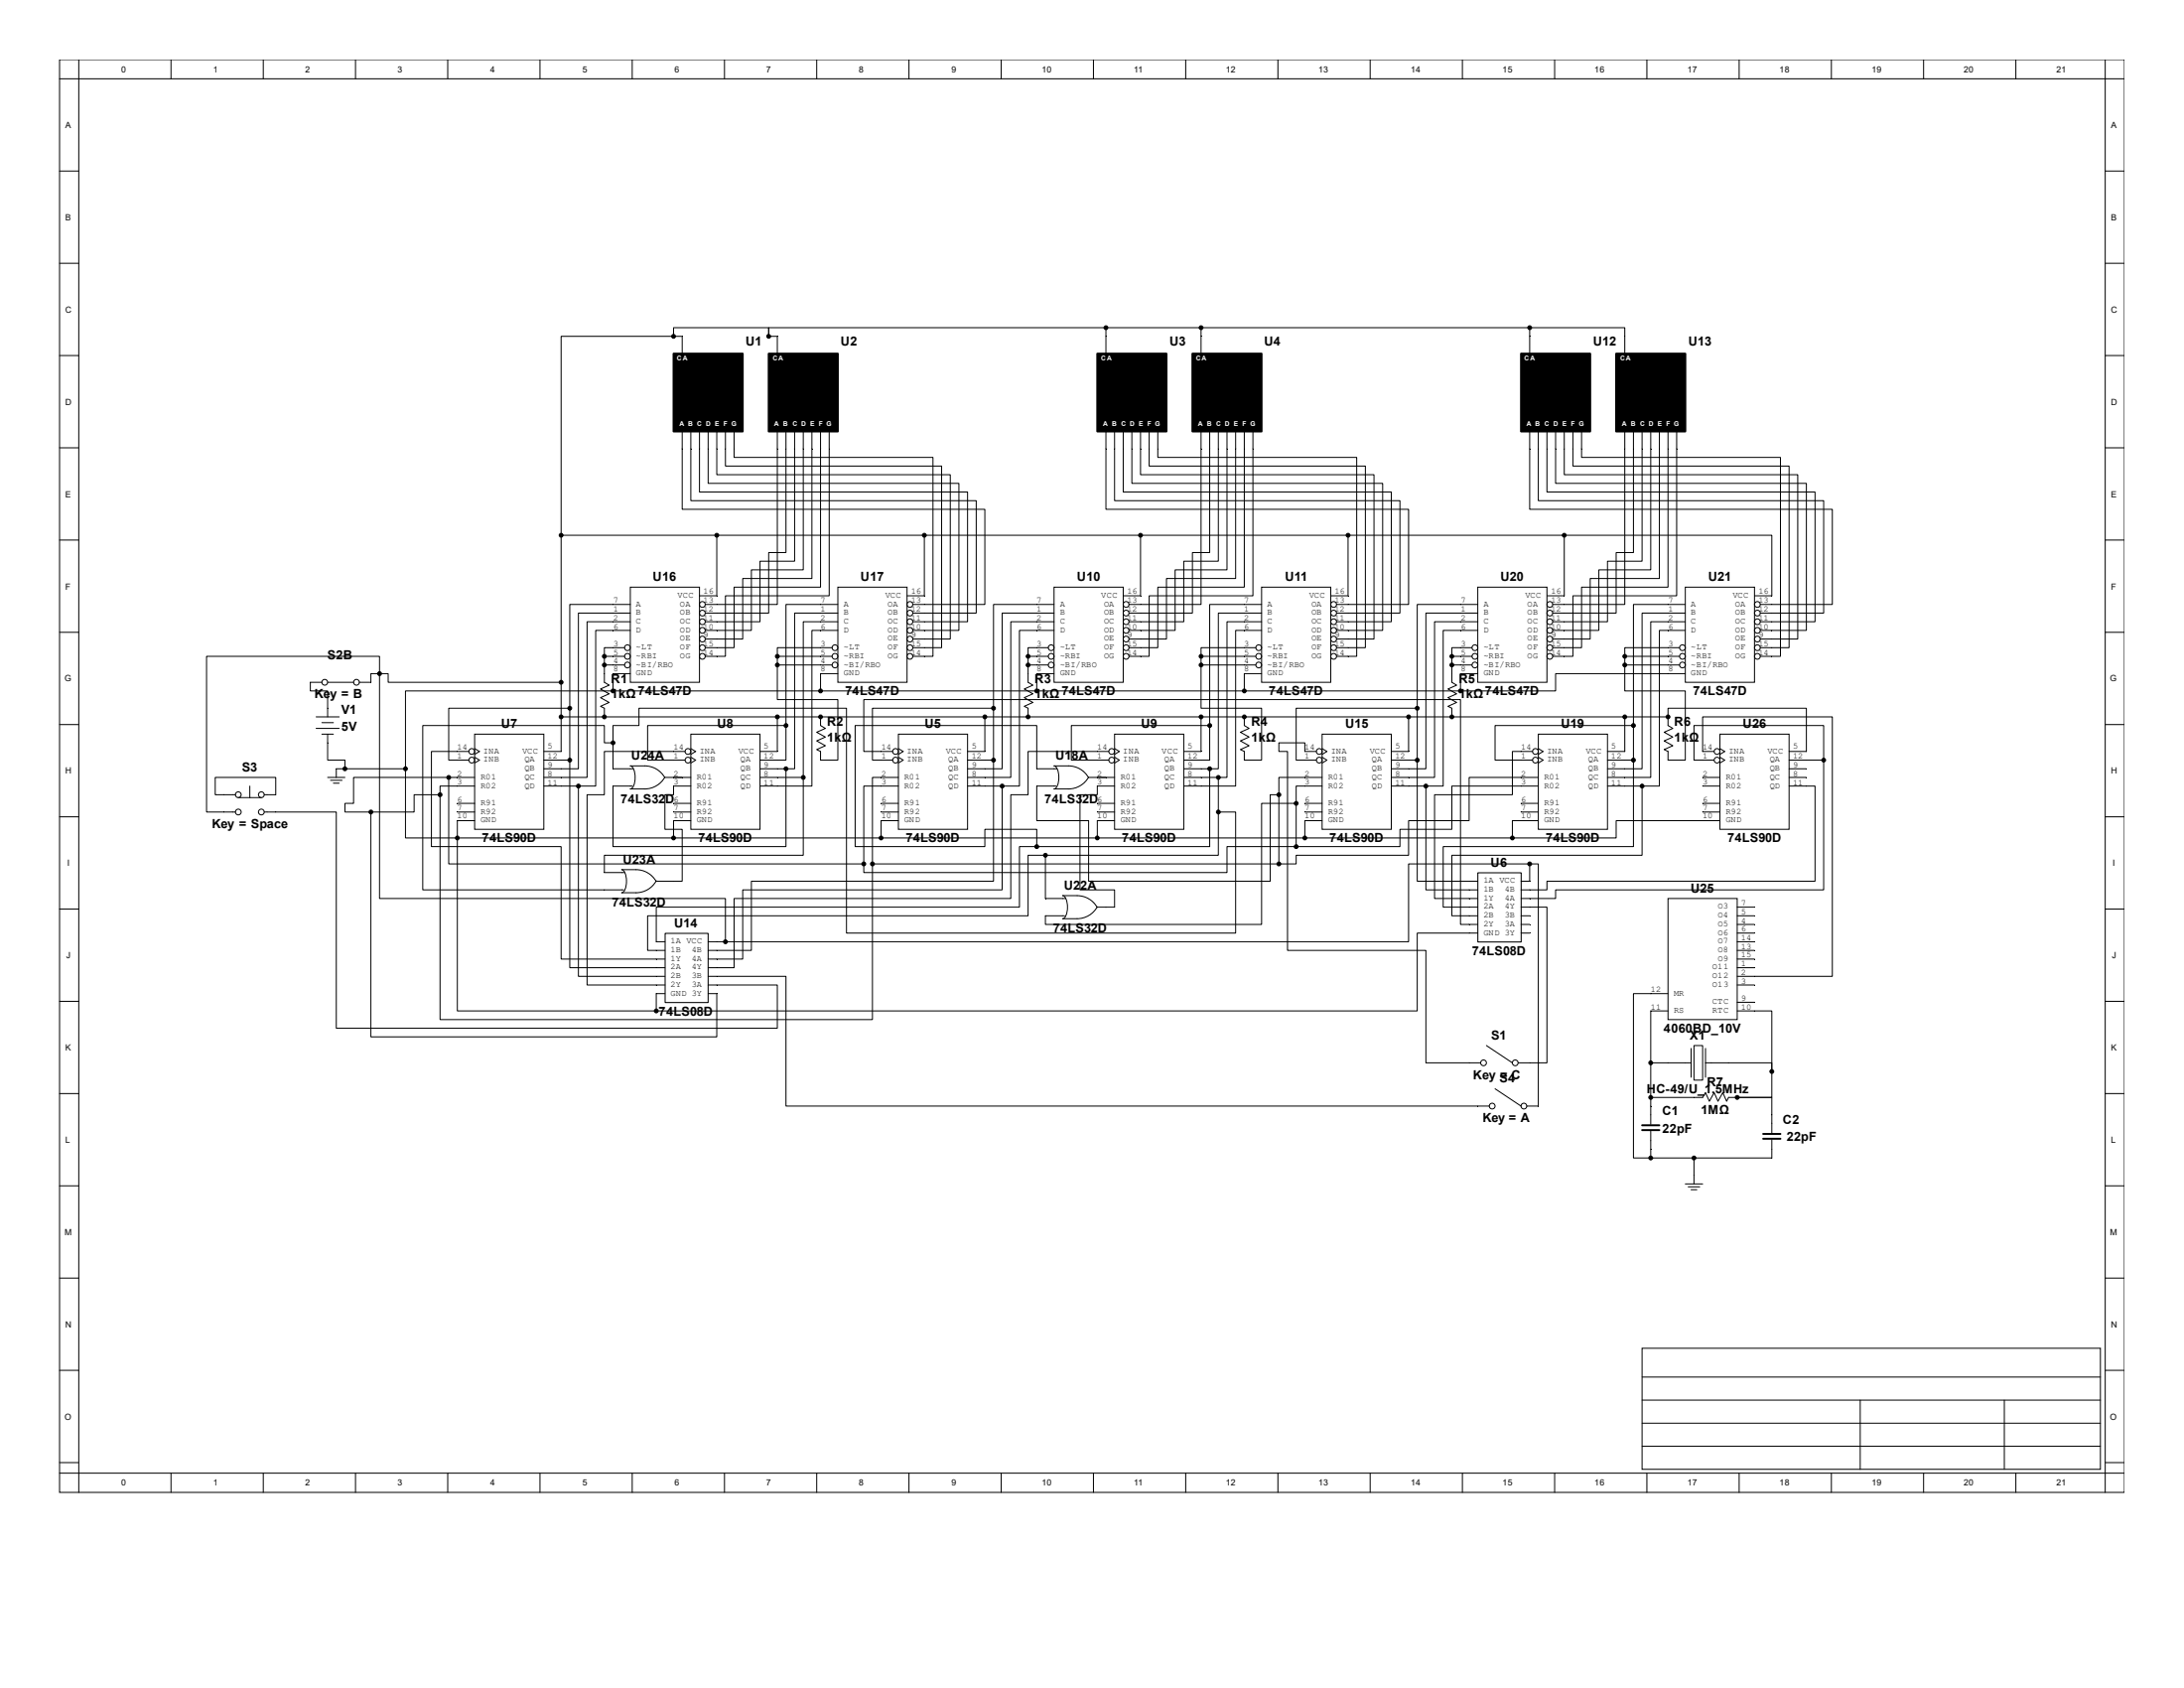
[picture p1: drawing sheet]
<svg xmlns="http://www.w3.org/2000/svg" width="279mm" height="216mm" viewBox="0 0 279 216" stroke-linecap="round" stroke-linejoin="round" font-family="sans-serif">
<g fill="none" stroke="#000" stroke-width=".13">
<path d="M7.6 7.6h264.2v183.3h-264.2zM7.6 10.1h264.2M10.1 7.6v183.3M21.9 7.6v2.5M33.7 7.6v2.5M45.5 7.6v2.5M57.3 7.6v2.5M69.1 7.6v2.5M80.9 7.6v2.5M92.7 7.6v2.5M104.5 7.6v2.5M116.3 7.6v2.5"/>
<path d="M128.1 7.6v2.5M139.9 7.6v2.5M151.7 7.6v2.5M163.5 7.6v2.5M175.3 7.6v2.5M187.1 7.6v2.5M198.9 7.6v2.5M210.7 7.6v2.5M222.5 7.6v2.5M234.3 7.6v2.5M246.1 7.6v2.5M257.9 7.6v2.5"/>
<path d="M269.3 7.6v183.3M7.6 21.9h2.5M7.6 33.7h2.5M269.3 21.9h2.5M269.3 33.7h2.5M7.6 45.5h2.5M7.6 57.3h2.5M86.2 43h-14.4v25.5M86.2 43v-1.1h12.1v1.1M86.2 43h1.1v2.2M87.3 55.2v9.9h38.7v12.2h-9.2M88.4 55.2v8.8h36.5v14.4h-8.1"/>
<path d="M89.5 55.2v7.7h34.3v16.6h-7M90.6 55.2v6.6h32.1v18.8h-5.9M91.7 55.2v5.5h29.9v21h-4.8M92.8 55.2v4.4h27.7v23.2h-3.7M93.9 55.2v3.3h25.5v25.4h-2.6M98.3 43h1.1v2.2M99.4 55.2v22.1h-9.2M100.5 55.2v15.5h-2.2v7.7h-8.1M101.7 55.2v16.6h-4.5v7.7h-7M102.8 55.2v17.7h-6.7v7.7h-5.9M103.9 55.2v18.8h-8.9v7.7h-4.8M105 55.2v19.9h-11.1v7.7h-3.7"/>
<path d="M106.1 55.2v21h-13.3v7.7h-2.6M141.5 55.2v9.9h38.7v12.2h-9.2M141.5 41.9h-43.2v1.1M141.5 41.9v3.3M141.5 41.9h54.2M142.6 55.2v8.8h36.5v14.4h-8.1M143.7 55.2v7.7h34.3v16.6h-7M144.8 55.2v6.6h32.1v18.8h-5.9M145.9 55.2v5.5h29.9v21h-4.8M147 55.2v4.4h27.7v23.2h-3.7M148.1 55.2v3.3h25.5v25.4h-2.6M153.7 55.2v22.1h-9.3"/>
<path d="M153.7 41.9v3.3M154.8 55.2v15.5h-2.3v7.7h-8.1M155.9 55.2v16.6h-4.5v7.7h-7M157 55.2v17.7h-6.7v7.7h-5.9M158.1 55.2v18.8h-8.9v7.7h-4.8M159.2 55.2v19.9h-11.1v7.7h-3.7M160.3 55.2v21h-13.3v7.7h-2.6M195.7 55.2v9.9h38.7v12.2h-9.2M195.7 41.9h12.2v3.3M195.7 41.9v3.3M196.8 55.2v8.8h36.5v14.4h-8.1M197.9 55.2v7.7h34.3v16.6h-7"/>
<path d="M199 55.2v6.6h32.1v18.8h-5.9M200.1 55.2v5.5h29.9v21h-4.8M201.2 55.2v4.4h27.7v23.2h-3.7M202.3 55.2v3.3h25.5v25.4h-2.6M207.9 55.2v22.1h-9.3M209 55.2v15.5h-2.2v7.7h-8.2M210.1 55.2v16.6h-4.5v7.7h-7M211.2 55.2v17.7h-6.7v7.7h-5.9M212.3 55.2v18.8h-8.9v7.7h-4.8M213.4 55.2v19.9h-11.1v7.7h-3.7M214.5 55.2v21h-13.3v7.7h-2.6M269.3 45.5h2.5"/>
<path d="M269.3 57.3h2.5M7.6 69.1h2.5M71.8 68.5v27.6h-2.2M71.8 68.5h128.3M80.6 75.1h8.9v12.2h-8.9zM80.6 77.3h-7.7v13.3M80.6 78.4h-6.6v19.9h-4.4M80.6 79.5h-5.5v19.9h-5.5M91.7 68.5v7.7h-2.2M107.2 75.1h8.8v12.2h-8.8zM107.2 77.3h-6.7v15.5M107.2 78.4h-5.5v19.9h-1.2"/>
<path d="M107.2 79.5h-4.4v19.9M118.3 68.5v7.7h-2.3M134.8 75.1h8.9v12.2h-8.9zM134.8 77.3h-7.7v13.3M134.8 78.4h-6.6v19.9h-4.4M134.8 79.5h-5.5v19.9h-5.5M145.9 68.5v7.7h-2.2M161.4 75.1h8.8v12.2h-8.8zM161.4 77.3h-6.6v15.5M161.4 78.4h-5.5v19.9h-1.1M161.4 79.5h-4.4v19.9h-1.1M172.5 68.5v7.7h-2.3"/>
<path d="M189.1 75.1h8.8v12.2h-8.8zM189.1 77.3h-7.8v13.3M189.1 78.4h-6.7v19.9h-4.4M189.1 79.5h-5.6v19.9h-5.5M200.1 68.5h26.6v7.7h-2.2M200.1 68.5v7.7h-2.2M215.6 75.1h8.9v12.2h-8.9zM215.6 77.3h-6.6v15.5M215.6 78.4h-5.5v19.9h-4.5M215.6 79.5h-4.4v19.9h-5.6M269.3 69.1h2.5M7.6 80.9h2.5"/>
<path d="M7.6 92.7h2.5M40.4 91.7h3M40.4 93.2h3M41.2 87.3h-1.5v1.1h2.2v3.3M41.2 92.4h1.5M41.2 93.9h1.5M41.9 93.9v3.3h2.2v1.1M41.9 99.4h2.2M41.9 87.3h3.3M42.3 99.8h1.5M48.6 86.2h1.1v1.1h22.1M48.6 86.2h-1.2v1.1h-1.4"/>
<path d="M48.6 86.2v-2.3h-22.2v20h3.7M48.6 86.2v28.7h44.2v5.6M51.9 98.3v8.9h6.6M51.9 98.3h-8.9v1.1M57.4 99.4v11.1h53.1M57.4 99.4h-12.2v3.4h-1.1v1.1h3.3M57.4 99.4h3.3M60 96.1h-4.8v12.2h16.6v14.4h13.3M60.7 93.9h8.9v12.2h-8.9zM60.7 96.9l.6 .3-.6 .4M60.7 95.7l.6 .4-.6 .4M69.6 97.2h3.3"/>
<path d="M71.8 91.7h141.6M72.9 90.6h-15.5v6.6h2.6M72.9 97.2v26.6h12.2M72.9 90.6v6.6M77.3 83.9v3.4l.6 .3-1.1 .5 1.1 .6-1.1 .5 1.1 .6-1.1 .5 .5 .3v1.1M77.3 91.7h.1M77.3 83.9h2.6M77.3 85.1h2.6M78.4 95v-2.2h3.3v-2.2h26.6v28.7h49.8v-15.4h-2.2M78.4 88.4h-26.5v9.9M78.4 95h-1.1v-2.2h-23.2v21h25.7M78.4 95v3.3h2.6"/>
<path d="M78.4 88.4h108.4M79.9 82.8h-2.6v1.1M80.6 80.6h-4.4v19.9h-2.2M80.6 86.2h-2.2v2.2M85.1 99.4h3.3M85.1 99.4a2.95 2.95 0 0 1-2.6 1.5h-1.9a1.01 1.01 0 0 0 .6-1 2.47 2.47 0 0 0-.4-1.9h-.2a5.1 5.1 0 0 1 3.4 .4l.7 .6 .3 .4M87.6 96.1h-10.3v5.5h-2.2v24.4h10M88.4 93.9h8.8v12.2h-8.8zM88.4 96.9l.6 .3-.6 .4M88.4 95.7l.6 .4-.6 .4M97.2 98.3h3.3M97.2 99.4h5.6"/>
<path d="M99.4 85.1v4.4h7.8v7.7h-2.2v-1.1l-.5-.2 1.1-.5-1.1-.6 1.1-.5-1.1-.6 1.1-.5-.6-.4v-1.1M99.4 83.9v1.2M99.4 91.7v4.4h-2.2M99.4 83.9h7M99.4 85.1h7M100.5 92.8h-17.7v4.4h4.8M100.5 92.8v4.4h-3.3M100.5 98.3v10h-22.1v-7.8h2.5M102.8 99.4v10h-25.5v2.2h2.6M105 91.7h.1M106.4 82.8h-7v1.1M107.2 80.6h-3.3v19.9h-6.7"/>
<path d="M107.2 86.2h-2.2v2.2M114.2 96.1h-3.7v-6.6h76.3v28.7h2.3M114.9 93.9h8.9v12.2h-8.9zM114.9 99.4h-3.3v11.1M114.9 96.9l.6 .3-.6 .4M114.9 95.7l.6 .4-.6 .4M123.8 97.2h3.3M126 91.7v4.4h-2.2M127.1 90.6h-15.5v6.6h2.6M127.1 97.2v15.5h-31v8.9h-5.5M127.1 90.6v6.6M131.5 83.9v3.4l.6 .3-1.1 .5 1.1 .6-1.1 .5 1.1 .6-1.1 .5 .5 .3v1.1"/>
<path d="M131.5 91.7h.1M131.5 83.9h2.6M131.5 85.1h2.6M134.1 82.8h-2.6v1.1M134.8 80.6h-4.4v19.9h-2.2M134.8 86.2h-2.2v2.2M135.2 98.3h-2.6v-5.5h-23.2v15.5h16.6v-2.2h6.6v2.2M139.3 99.4a2.95 2.95 0 0 1-2.6 1.5h-1.9a1.01 1.01 0 0 0 .6-1 2.48 2.48 0 0 0-.4-1.9h-.2a5.1 5.1 0 0 1 3.4 .4l.8 .6 .3 .4h3.3M141.9 96.1h-10.4v5.5h-2.2v13.3h-35.4v8.9h-3.3M142.6 93.9h8.8v12.2h-8.8zM142.6 96.9l.6 .3-.6 .4M142.6 95.7l.6 .4-.6 .4"/>
<path d="M151.4 98.3h3.4M151.4 99.4h4.5M153.7 85.1v5.5h7.7v6.6h-2.2v-1.1l-.5-.2 1.1-.5-1.1-.6 1.1-.5-1.1-.6 1.1-.5-.6-.4v-1.1M153.7 91.7v4.4h-2.3M153.7 83.9h7M153.7 85.1h7M153.7 83.9v1.2M154.8 92.8h-17.7v4.4h4.8M154.8 92.8v4.4h-3.4M154.8 98.3v10h-22.2M155.9 99.4v4.5M159.2 91.7h.1"/>
<path d="M160.7 82.8h-7v1.1M161.4 80.6h-3.3v19.9h-6.7M161.4 86.2h-2.2v2.2M168.4 96.1h-1.5v-1.1h-3.3v1.1h1.1v25.5h17.7v14.3h7M169.1 93.9h8.9v12.2h-8.9zM169.1 99.4h-5.5v2.2M169.1 96.9l.7 .3-.7 .4M169.1 95.7l.7 .4-.7 .4M178 97.2h3.3M180.2 91.7v4.4h-2.2M181.3 90.6h-15.5v6.6h2.6M181.3 97.2v15.5h7.8"/>
<path d="M181.3 90.6v6.6M185.7 83.9v3.4l.6 .3-1.1 .5 1.1 .6-1.1 .5 1.1 .6-1.1 .5 .5 .3v1.1M185.7 91.7h.1M185.7 83.9h2.6M185.7 85.1h2.6M188.3 82.8h-2.6v1.1M189.1 80.6h-4.5v19.9h-2.2M189.1 86.2h-2.3v2.2M196.1 96.1h-2.6v5.5h-10v13.3h5.6M196.8 93.9h8.8v12.2h-8.8zM196.8 99.4h-8.9v5.6h-7.7v4.4h-14.4v1.1h-2.2M196.8 96.9l.6 .3-.6 .4"/>
<path d="M196.8 95.7l.6 .4-.6 .4M205.6 97.2h3.4M207.9 85.1v3.3h7.7v8.8h-2.2v-1.1l-.5-.2 1.1-.5-1.1-.6 1.1-.5-1.1-.6 1.1-.5-.6-.4v-1.1M207.9 91.7v4.4h-2.3M207.9 83.9h7M207.9 85.1h7M207.9 83.9v1.2M209 92.8h-17.7v4.4h4.8M209 97.2v11.1h-24.4v7.7h4.5M209 92.8v4.4M213.4 91.7v-1.1h17.7v5.5h-2.2M214.9 82.8h-7v1.1"/>
<path d="M215.6 80.6h-3.3v19.9h-2.2M215.6 86.2h-16.6v2.2h-12.2M217.8 99.4h2.2M219.3 96.1h-1.5v-4.4h16.6v33.2h-12.2M219.3 97.2h-2.6v-4.4h16.6v4.4M220 93.9h8.9v12.2h-8.9zM220 96.9l.6 .3-.6 .4M220 95.7l.6 .4-.6 .4M228.9 97.2h4.4M228.9 98.3h2.2M228.9 99.4h2.2M233.3 97.2v16.6h-34.3v1.1h-4.4"/>
<path d="M269.3 80.9h2.5M269.3 92.7h2.5M7.6 104.5h2.5M7.6 116.3h2.5M30.1 101.6h-2.6v-2.2h7.8v2.2h-1.5M30.5 102h2.9M32 100.5v1.5M33.8 103.9h9.2v27.6h56.4v-5.5h-8.8M42.7 100.2h.7M47.4 103.9v28.7h44.3v-5.5h-1.1M56.3 101.6v28.8h55.3v-19.9M56.3 101.6h-3.3v2.3h-5.6"/>
<path d="M58.5 107.2v22.1h25.5M58.5 102.8h2.2M58.5 103.9h2.2M58.5 107.2h135M60.7 100.5h-4.4v1.1M60.7 105h-2.2v2.2M69.6 100.5h4.4M74 100.5v24.4h11.1M79.5 111.2a1.01 1.01 0 0 1 .6 1 2.47 2.47 0 0 1-.4 1.9l-.2 .1a5.1 5.1 0 0 0 3.4-.4l.8-.7 .3-.4M85.1 119.4h5.5v8.8h-5.5zM86.2 102.8h2.2M86.2 103.9h2.2"/>
<path d="M88.4 100.5h-2.2v1.1h-1.1v4.5h2.2v6.6h-3.4a2.95 2.95 0 0 0-2.5-1.5h-1.9M88.4 105h-2.2v2.2M111.6 110.5h52M112.7 102.8h2.2M112.7 103.9h2.2M114.9 100.5h-4.4v10M114.9 105h-2.2v2.2M123.8 100.5h4.4M128.2 100.5v13.3h-33.2v8.9h-4.4M132.6 108.3h-2.2v7.7h-46.4v4.5h1.1M133.7 109.4h-2.2v7.7h-48.7v4.5h2.3M133.7 109.4v5.5h2.6"/>
<path d="M135.1 100.5h-2.5v4.5h6.7v7.7h23.2v-11.1h1.1M140.4 102.8h2.2M140.4 103.9h2.2M140.4 116a2.95 2.95 0 0 1-2.6 1.5h-1.8a1.01 1.01 0 0 0 .5-1 2.48 2.48 0 0 0-.4-1.9h-.1a5.1 5.1 0 0 1 3.3 .4l.8 .6 .3 .4M142.6 100.5h-2.2v1.1h-2.2v12.2h4.4v2.2h-2.2M142.6 105h-2.2v2.2M155.9 103.9v5.5h-22.2M163.6 101.6v8.9M165.8 108.3h-8.8v3.3h-46.5v-1.1M165.8 102.8h-4.4v15.4h-27.7v-1.1h2.5M165.8 102.8v5.5M166.9 102.8h2.2"/>
<path d="M166.9 103.9h2.2M169.1 100.5h-3.3v2.3M169.1 105h-2.2v2.2M178 100.5h4.4M182.4 100.5v13.3h6.7M189.1 119.3h-7.8v10h-97.3M189.1 111.6h5.5v8.9h-5.5zM194.6 116h3.3v19.9h-3.7M194.6 102.8h2.2M194.6 103.9h2.2M194.6 117.1h1.1M194.6 118.2h1.1"/>
<path d="M194.6 119.3h1.1M195.7 110.5h1.1v31h-1.5M195.7 110.5h-15.5v10h-87.4M195.7 110.5v2.2h-1.1M196.8 100.5h-11.1v5.6h-6.6v2.2h-13.3M196.8 105h-3.3v2.2M205.6 100.5h4.5M210.1 100.5v8.9h-24.4v7.7h3.4M213.4 114.9h8.8v15.5h-8.8zM217.8 100.5h2.2M217.8 102.8h2.2M217.8 103.9h2.2"/>
<path d="M220 105h-13.2v2.2h-13.3M222.2 116h2.3M222.2 117.1h2.3M222.2 118.2h2.3M222.2 119.3h2.3M228.9 100.5h3.3v12.2h-34.3v1.1h-3.3M269.3 104.5h2.5M269.3 116.3h2.5M7.6 128.1h2.5M7.6 139.9h2.5M85.1 127.1h-1.1v2.2M90.6 124.9h9.9v16.6h90"/>
<path d="M90.6 120.5h2.2M190.2 133.7l3.3 2.2M191.3 139.3l3.3 2.2M211.2 135.9h5.1M213.4 127.1h-4.4v21h2.2M213.4 129.3h-2.2v14.5M216.3 134.1v3.7M216.7 133.7h1.1v4.5h-1.1zM218.2 135.9h8.5v1.1M218.2 134.1v3.7M222.2 129.3h4.5v7.7M222.2 120.5h2.3"/>
<path d="M222.2 121.6h2.3M222.2 122.7h2.3M222.2 123.8h2.3M222.2 126h2.3M222.2 128.2h2.3M226.7 137v3.4h-4.5M269.3 128.1h2.5M269.3 139.9h2.5M7.6 151.7h2.5M211.2 140.4h6.6l.4-.6 .5 1.1 .6-1.1 .5 1.1 .6-1.1 .5 1.1 .2-.5h1.1M211.2 144.7v3.4M215.6 151.4h2.2"/>
<path d="M216 151.8h1.4M216.3 152.2h.8M216.7 148.1v3.3M222.2 140.4h4.5v4.5M226.7 145.8v2.3h-15.5M269.3 151.7h2.5M7.6 163.5h2.5M7.6 175.3h2.5M210.1 172.4h58.6v15.5h-58.6zM210.1 176.1h58.6M210.1 179.1h58.6M238 179.1v8.8"/>
<path d="M256.4 179.1v8.8M269.3 163.5h2.5M269.3 175.3h2.5M7.6 187.1h2.5M7.6 188.4h264.2M21.9 188.4v2.5M33.7 188.4v2.5M45.5 188.4v2.5M57.3 188.4v2.5M69.1 188.4v2.5M80.9 188.4v2.5M92.7 188.4v2.5"/>
<path d="M104.5 188.4v2.5M116.3 188.4v2.5M128.1 188.4v2.5M139.9 188.4v2.5M151.7 188.4v2.5M163.5 188.4v2.5M175.3 188.4v2.5M187.1 188.4v2.5M198.9 188.4v2.5M210.1 182h58.6M210.1 185h58.6M210.7 188.4v2.5"/>
<path d="M222.5 188.4v2.5M234.3 188.4v2.5M246.1 188.4v2.5M257.9 188.4v2.5M269.3 187.1h2.5"/>
<circle cx="89.9" cy="79.5" r=".37"/>
<circle cx="89.9" cy="77.3" r=".37"/>
<circle cx="89.9" cy="78.4" r=".37"/>
<circle cx="116.4" cy="79.5" r=".37"/>
<circle cx="116.4" cy="77.3" r=".37"/>
<circle cx="116.4" cy="78.4" r=".37"/>
<circle cx="144.1" cy="77.3" r=".37"/>
<circle cx="144.1" cy="78.4" r=".37"/>
<circle cx="144.1" cy="79.5" r=".37"/>
<circle cx="170.6" cy="79.5" r=".37"/>
<circle cx="170.6" cy="77.3" r=".37"/>
<circle cx="170.6" cy="78.4" r=".37"/>
<circle cx="198.3" cy="79.5" r=".37"/>
<circle cx="198.3" cy="77.3" r=".37"/>
<circle cx="198.3" cy="78.4" r=".37"/>
<circle cx="224.8" cy="79.5" r=".37"/>
<circle cx="224.8" cy="78.4" r=".37"/>
<circle cx="224.8" cy="77.3" r=".37"/>
<circle cx="41.5" cy="87.3" r=".37"/>
<circle cx="45.6" cy="87.3" r=".37"/>
<circle cx="60.4" cy="96.1" r=".37"/>
<circle cx="60.4" cy="97.2" r=".37"/>
<circle cx="80.3" cy="85.1" r=".37"/>
<circle cx="80.3" cy="82.8" r=".37"/>
<circle cx="80.3" cy="83.9" r=".37"/>
<circle cx="88" cy="96.1" r=".37"/>
<circle cx="88" cy="97.2" r=".37"/>
<circle cx="89.9" cy="81.7" r=".37"/>
<circle cx="89.9" cy="82.8" r=".37"/>
<circle cx="89.9" cy="83.9" r=".37"/>
<circle cx="89.9" cy="80.6" r=".37"/>
<circle cx="106.8" cy="83.9" r=".37"/>
<circle cx="106.8" cy="82.8" r=".37"/>
<circle cx="106.8" cy="85.1" r=".37"/>
<circle cx="114.6" cy="97.2" r=".37"/>
<circle cx="114.6" cy="96.1" r=".37"/>
<circle cx="116.4" cy="82.8" r=".37"/>
<circle cx="116.4" cy="81.7" r=".37"/>
<circle cx="116.4" cy="80.6" r=".37"/>
<circle cx="116.4" cy="83.9" r=".37"/>
<circle cx="134.5" cy="82.8" r=".37"/>
<circle cx="134.5" cy="85.1" r=".37"/>
<circle cx="134.5" cy="83.9" r=".37"/>
<circle cx="142.2" cy="97.2" r=".37"/>
<circle cx="142.2" cy="96.1" r=".37"/>
<circle cx="144.1" cy="80.6" r=".37"/>
<circle cx="144.1" cy="83.9" r=".37"/>
<circle cx="144.1" cy="81.7" r=".37"/>
<circle cx="144.1" cy="82.8" r=".37"/>
<circle cx="161" cy="82.8" r=".37"/>
<circle cx="161" cy="85.1" r=".37"/>
<circle cx="161" cy="83.9" r=".37"/>
<circle cx="168.8" cy="97.2" r=".37"/>
<circle cx="168.8" cy="96.1" r=".37"/>
<circle cx="170.6" cy="82.8" r=".37"/>
<circle cx="170.6" cy="83.9" r=".37"/>
<circle cx="170.6" cy="80.6" r=".37"/>
<circle cx="170.6" cy="81.7" r=".37"/>
<circle cx="188.7" cy="83.9" r=".37"/>
<circle cx="188.7" cy="82.8" r=".37"/>
<circle cx="188.7" cy="85.1" r=".37"/>
<circle cx="196.4" cy="97.2" r=".37"/>
<circle cx="196.4" cy="96.1" r=".37"/>
<circle cx="198.3" cy="81.7" r=".37"/>
<circle cx="198.3" cy="83.9" r=".37"/>
<circle cx="198.3" cy="80.6" r=".37"/>
<circle cx="198.3" cy="82.8" r=".37"/>
<circle cx="215.2" cy="82.8" r=".37"/>
<circle cx="215.2" cy="83.9" r=".37"/>
<circle cx="215.2" cy="85.1" r=".37"/>
<circle cx="219.7" cy="97.2" r=".37"/>
<circle cx="219.7" cy="96.1" r=".37"/>
<circle cx="224.8" cy="80.6" r=".37"/>
<circle cx="224.8" cy="82.8" r=".37"/>
<circle cx="224.8" cy="83.9" r=".37"/>
<circle cx="224.8" cy="81.7" r=".37"/>
<circle cx="30.5" cy="101.6" r=".37"/>
<circle cx="30.5" cy="103.9" r=".37"/>
<circle cx="33.4" cy="101.6" r=".37"/>
<circle cx="33.4" cy="103.9" r=".37"/>
<circle cx="189.8" cy="135.9" r=".37"/>
<circle cx="193.8" cy="135.9" r=".37"/>
<circle cx="190.9" cy="141.5" r=".37"/>
<circle cx="195" cy="141.5" r=".37"/>
</g>
<g fill="#000" stroke="#000" stroke-width=".25">
<path d="M86.2 45.2h8.8v10h-8.8z" fill-rule="evenodd"/>
<path d="M98.3 45.2h8.9v10h-8.9z" fill-rule="evenodd"/>
<path d="M140.4 45.2h8.8v10h-8.8z" fill-rule="evenodd"/>
<path d="M152.5 45.2h8.9v10h-8.9z" fill-rule="evenodd"/>
<path d="M194.6 45.2h8.8v10h-8.8z" fill-rule="evenodd"/>
<path d="M206.8 45.2h8.8v10h-8.8z" fill-rule="evenodd"/>
</g>
<g fill="#000" stroke="#000" stroke-width=".13">
<circle cx="86.2" cy="43" r=".25"/>
<circle cx="98.3" cy="43" r=".25"/>
<circle cx="141.5" cy="41.9" r=".25"/>
<circle cx="153.7" cy="41.9" r=".25"/>
<circle cx="195.7" cy="41.9" r=".25"/>
<circle cx="71.8" cy="68.5" r=".25"/>
<circle cx="91.7" cy="68.5" r=".25"/>
<circle cx="118.3" cy="68.5" r=".25"/>
<circle cx="145.9" cy="68.5" r=".25"/>
<circle cx="172.5" cy="68.5" r=".25"/>
<circle cx="200.1" cy="68.5" r=".25"/>
<circle cx="44.1" cy="98.3" r=".25"/>
<circle cx="48.6" cy="86.2" r=".25"/>
<circle cx="51.9" cy="98.3" r=".25"/>
<circle cx="57.4" cy="99.4" r=".25"/>
<circle cx="71.8" cy="91.7" r=".25"/>
<circle cx="71.8" cy="87.3" r=".25"/>
<circle cx="72.9" cy="90.6" r=".25"/>
<circle cx="72.9" cy="97.2" r=".25"/>
<circle cx="77.3" cy="91.7" r=".25"/>
<circle cx="77.3" cy="83.9" r=".25"/>
<circle cx="77.3" cy="85.1" r=".25"/>
<circle cx="78.4" cy="88.4" r=".25"/>
<circle cx="78.4" cy="95" r=".25"/>
<circle cx="99.4" cy="85.1" r=".25"/>
<circle cx="99.4" cy="83.9" r=".25"/>
<circle cx="99.4" cy="91.7" r=".25"/>
<circle cx="100.5" cy="98.3" r=".25"/>
<circle cx="100.5" cy="92.8" r=".25"/>
<circle cx="102.8" cy="99.4" r=".25"/>
<circle cx="105" cy="91.7" r=".25"/>
<circle cx="105" cy="88.4" r=".25"/>
<circle cx="126" cy="91.7" r=".25"/>
<circle cx="127.1" cy="97.2" r=".25"/>
<circle cx="127.1" cy="90.6" r=".25"/>
<circle cx="131.5" cy="91.7" r=".25"/>
<circle cx="131.5" cy="83.9" r=".25"/>
<circle cx="131.5" cy="85.1" r=".25"/>
<circle cx="132.6" cy="88.4" r=".25"/>
<circle cx="153.7" cy="85.1" r=".25"/>
<circle cx="153.7" cy="83.9" r=".25"/>
<circle cx="153.7" cy="91.7" r=".25"/>
<circle cx="154.8" cy="92.8" r=".25"/>
<circle cx="154.8" cy="98.3" r=".25"/>
<circle cx="155.9" cy="99.4" r=".25"/>
<circle cx="159.2" cy="91.7" r=".25"/>
<circle cx="159.2" cy="88.4" r=".25"/>
<circle cx="180.2" cy="91.7" r=".25"/>
<circle cx="181.3" cy="90.6" r=".25"/>
<circle cx="181.3" cy="97.2" r=".25"/>
<circle cx="185.7" cy="91.7" r=".25"/>
<circle cx="185.7" cy="83.9" r=".25"/>
<circle cx="185.7" cy="85.1" r=".25"/>
<circle cx="186.8" cy="88.4" r=".25"/>
<circle cx="207.9" cy="91.7" r=".25"/>
<circle cx="207.9" cy="83.9" r=".25"/>
<circle cx="207.9" cy="85.1" r=".25"/>
<circle cx="209" cy="97.2" r=".25"/>
<circle cx="209" cy="92.8" r=".25"/>
<circle cx="213.4" cy="91.7" r=".25"/>
<circle cx="233.3" cy="97.2" r=".25"/>
<circle cx="47.4" cy="103.9" r=".25"/>
<circle cx="56.3" cy="101.6" r=".25"/>
<circle cx="58.5" cy="107.2" r=".25"/>
<circle cx="74" cy="100.5" r=".25"/>
<circle cx="86.2" cy="107.2" r=".25"/>
<circle cx="110.5" cy="110.5" r=".25"/>
<circle cx="111.6" cy="110.5" r=".25"/>
<circle cx="112.7" cy="107.2" r=".25"/>
<circle cx="128.2" cy="100.5" r=".25"/>
<circle cx="132.6" cy="108.3" r=".25"/>
<circle cx="133.7" cy="109.4" r=".25"/>
<circle cx="140.4" cy="107.2" r=".25"/>
<circle cx="155.9" cy="103.9" r=".25"/>
<circle cx="163.6" cy="101.6" r=".25"/>
<circle cx="163.6" cy="110.5" r=".25"/>
<circle cx="165.8" cy="108.3" r=".25"/>
<circle cx="165.8" cy="102.8" r=".25"/>
<circle cx="166.9" cy="107.2" r=".25"/>
<circle cx="182.4" cy="100.5" r=".25"/>
<circle cx="193.5" cy="107.2" r=".25"/>
<circle cx="195.7" cy="110.5" r=".25"/>
<circle cx="210.1" cy="100.5" r=".25"/>
<circle cx="84" cy="129.3" r=".25"/>
<circle cx="92.8" cy="120.5" r=".25"/>
<circle cx="211.2" cy="135.9" r=".25"/>
<circle cx="226.7" cy="137" r=".25"/>
<circle cx="211.2" cy="148.1" r=".25"/>
<circle cx="211.2" cy="140.4" r=".25"/>
<circle cx="216.7" cy="148.1" r=".25"/>
<circle cx="222.2" cy="140.4" r=".25"/>
</g>
<path d="M210.1 143.9h2.2M210.1 144.5h2.2M225.6 145h2.2M225.6 145.7h2.2" fill="none" stroke="#000" stroke-width=".25"/>
<g font-size="1.6">
<text x="95.4" y="44.2">U1</text>
<text x="107.6" y="44.2">U2</text>
<text x="149.6" y="44.2">U3</text>
<text x="161.7" y="44.2">U4</text>
<text x="203.8" y="44.2">U12</text>
<text x="216" y="44.2">U13</text>
<text x="83.5" y="74.3">U16</text>
<text x="110.1" y="74.3">U17</text>
<text x="137.8" y="74.3">U10</text>
<text x="164.4" y="74.3">U11</text>
<text x="191.9" y="74.3">U20</text>
<text x="218.5" y="74.3">U21</text>
<text x="40.2" y="89.3">Key = B</text>
<text x="41.9" y="84.3">S2B</text>
<text x="78.2" y="87.3">R1</text>
<text x="78.2" y="89.3">1kΩ74LS47D</text>
<text x="108.2" y="88.9">74LS47D</text>
<text x="132.4" y="87.3">R3</text>
<text x="132.4" y="89.3">1kΩ74LS47D</text>
<text x="162.3" y="88.9">74LS47D</text>
<text x="186.6" y="87.3">R5</text>
<text x="186.6" y="89.3">1kΩ74LS47D</text>
<text x="216.6" y="88.9">74LS47D</text>
<text x="43.6" y="91.3">V1</text>
<text x="43.6" y="93.5">5V</text>
<text x="64.1" y="93.1">U7</text>
<text x="91.7" y="93.1">U8</text>
<text x="105.8" y="92.9">R2</text>
<text x="105.8" y="94.9">1kΩ</text>
<text x="118.3" y="93.1">U5</text>
<text x="146" y="93.1">U9</text>
<text x="160.1" y="92.9">R4</text>
<text x="160.1" y="94.9">1kΩ</text>
<text x="172.1" y="93.1">U15</text>
<text x="199.7" y="93.1">U19</text>
<text x="214.2" y="92.9">R6</text>
<text x="214.2" y="94.9">1kΩ</text>
<text x="223" y="93.1">U26</text>
<text x="30.9" y="98.7">S3</text>
<text x="80.8" y="97.2">U24A</text>
<text x="135" y="97.2">U18A</text>
<text x="27.1" y="105.9">Key = Space</text>
<text x="61.7" y="107.7">74LS90D</text>
<text x="79.4" y="102.7">74LS32D</text>
<text x="89.3" y="107.7">74LS90D</text>
<text x="115.9" y="107.7">74LS90D</text>
<text x="133.6" y="102.7">74LS32D</text>
<text x="143.6" y="107.7">74LS90D</text>
<text x="170.1" y="107.7">74LS90D</text>
<text x="197.7" y="107.7">74LS90D</text>
<text x="221" y="107.7">74LS90D</text>
<text x="79.7" y="110.4">U23A</text>
<text x="136.1" y="113.8">U22A</text>
<text x="190.7" y="110.8">U6</text>
<text x="78.3" y="116">74LS32D</text>
<text x="86.2" y="118.6">U14</text>
<text x="134.7" y="119.3">74LS32D</text>
<text x="216.3" y="114.1">U25</text>
<text x="188.3" y="122.1">74LS08D</text>
<text x="84.3" y="129.9">74LS08D</text>
<text x="190.8" y="133">S1</text>
<text x="212.9" y="132.1">4060BD_10V</text>
<text x="216.2" y="133">X1</text>
<text x="188.5" y="138">Key = C</text>
<text x="189.7" y="143.5">Key = A</text>
<text x="191.9" y="138.5">S4</text>
<text x="210.7" y="139.8">HC-49/U_1.5MHz</text>
<text x="212.6" y="142.7">C1</text>
<text x="217.6" y="142.5">1MΩ</text>
<text x="218.4" y="139">R7</text>
<text x="228.1" y="143.8">C2</text>
<text x="212.6" y="144.9">22pF</text>
<text x="228.6" y="146">22pF</text>
</g>
<g font-size="1.1">
<text x="15.5" y="9.3">0</text>
<text x="27.3" y="9.3">1</text>
<text x="39.1" y="9.3">2</text>
<text x="50.8" y="9.3">3</text>
<text x="62.7" y="9.3">4</text>
<text x="74.5" y="9.3">5</text>
<text x="86.3" y="9.3">6</text>
<text x="98" y="9.3">7</text>
<text x="109.9" y="9.3">8</text>
<text x="121.7" y="9.3">9</text>
<text x="133.3" y="9.3">10</text>
<text x="145" y="9.3">11</text>
<text x="156.8" y="9.3">12</text>
<text x="168.7" y="9.3">13</text>
<text x="180.5" y="9.3">14</text>
<text x="192.2" y="9.3">15</text>
<text x="204" y="9.3">16</text>
<text x="215.9" y="9.3">17</text>
<text x="227.7" y="9.3">18</text>
<text x="239.4" y="9.3">19</text>
<text x="251.2" y="9.3">20</text>
<text x="263.1" y="9.3">21</text>
<text x="8.3" y="16.4">A</text>
<text x="270" y="16.4">A</text>
<text x="8.3" y="28.2">B</text>
<text x="270" y="28.2">B</text>
<text x="8.3" y="40">C</text>
<text x="270" y="40">C</text>
<text x="8.3" y="51.8">D</text>
<text x="270" y="51.8">D</text>
<text x="8.3" y="63.6">E</text>
<text x="270" y="63.6">E</text>
<text x="8.3" y="75.4">F</text>
<text x="78.4" y="77.1">7</text>
<text x="81.4" y="77.6">A</text>
<text x="86.7" y="76.5">VCC</text>
<text x="87" y="77.6">OA</text>
<text x="90" y="77.1">13</text>
<text x="90" y="75.9">16</text>
<text x="105" y="77.1">7</text>
<text x="107.9" y="77.6">A</text>
<text x="113.2" y="76.5">VCC</text>
<text x="113.6" y="77.6">OA</text>
<text x="116.5" y="77.1">13</text>
<text x="116.5" y="75.9">16</text>
<text x="132.6" y="77.1">7</text>
<text x="135.6" y="77.6">A</text>
<text x="140.9" y="76.5">VCC</text>
<text x="141.2" y="77.6">OA</text>
<text x="144.2" y="77.1">13</text>
<text x="144.2" y="75.9">16</text>
<text x="159.2" y="77.1">7</text>
<text x="162.1" y="77.6">A</text>
<text x="167.5" y="76.5">VCC</text>
<text x="167.8" y="77.6">OA</text>
<text x="170.7" y="77.1">13</text>
<text x="170.7" y="75.9">16</text>
<text x="186.9" y="77.1">7</text>
<text x="189.8" y="77.6">A</text>
<text x="195.1" y="76.5">VCC</text>
<text x="195.4" y="77.6">OA</text>
<text x="198.4" y="77.1">13</text>
<text x="198.4" y="75.9">16</text>
<text x="213.4" y="77.1">7</text>
<text x="216.3" y="77.6">A</text>
<text x="221.7" y="76.5">VCC</text>
<text x="222" y="77.6">OA</text>
<text x="225" y="77.1">13</text>
<text x="225" y="75.9">16</text>
<text x="270" y="75.4">F</text>
<text x="78.4" y="78.2">1</text>
<text x="78.4" y="79.3">2</text>
<text x="78.4" y="80.5">6</text>
<text x="78.4" y="82.7">3</text>
<text x="78.4" y="83.8">5</text>
<text x="81.4" y="78.7">B</text>
<text x="81.4" y="79.8">C</text>
<text x="81.4" y="80.9">D</text>
<text x="81.4" y="83.1">~LT</text>
<text x="87" y="80.9">OD</text>
<text x="87" y="82">OE</text>
<text x="87" y="83.1">OF</text>
<text x="87" y="79.8">OC</text>
<text x="87" y="78.7">OB</text>
<text x="90" y="80.5">10</text>
<text x="90" y="81.6">9</text>
<text x="90" y="82.7">15</text>
<text x="90" y="79.3">11</text>
<text x="90" y="78.2">12</text>
<text x="90" y="83.8">14</text>
<text x="105" y="78.2">1</text>
<text x="105" y="79.3">2</text>
<text x="105" y="80.5">6</text>
<text x="105" y="82.7">3</text>
<text x="105" y="83.8">5</text>
<text x="107.9" y="78.7">B</text>
<text x="107.9" y="79.8">C</text>
<text x="107.9" y="80.9">D</text>
<text x="107.9" y="83.1">~LT</text>
<text x="113.6" y="80.9">OD</text>
<text x="113.6" y="82">OE</text>
<text x="113.6" y="83.1">OF</text>
<text x="113.6" y="79.8">OC</text>
<text x="113.6" y="78.7">OB</text>
<text x="116.5" y="80.5">10</text>
<text x="116.5" y="81.6">9</text>
<text x="116.5" y="82.7">15</text>
<text x="116.5" y="79.3">11</text>
<text x="116.5" y="78.2">12</text>
<text x="116.5" y="83.8">14</text>
<text x="132.6" y="78.2">1</text>
<text x="132.6" y="79.3">2</text>
<text x="132.6" y="80.5">6</text>
<text x="132.6" y="82.7">3</text>
<text x="132.6" y="83.8">5</text>
<text x="135.6" y="78.7">B</text>
<text x="135.6" y="79.8">C</text>
<text x="135.6" y="80.9">D</text>
<text x="135.6" y="83.1">~LT</text>
<text x="141.2" y="80.9">OD</text>
<text x="141.2" y="82">OE</text>
<text x="141.2" y="83.1">OF</text>
<text x="141.2" y="79.8">OC</text>
<text x="141.2" y="78.7">OB</text>
<text x="144.2" y="80.5">10</text>
<text x="144.2" y="81.6">9</text>
<text x="144.2" y="82.7">15</text>
<text x="144.2" y="79.3">11</text>
<text x="144.2" y="78.2">12</text>
<text x="144.2" y="83.8">14</text>
<text x="159.2" y="78.2">1</text>
<text x="159.2" y="79.3">2</text>
<text x="159.2" y="80.5">6</text>
<text x="159.2" y="82.7">3</text>
<text x="159.2" y="83.8">5</text>
<text x="162.1" y="78.7">B</text>
<text x="162.1" y="79.8">C</text>
<text x="162.1" y="80.9">D</text>
<text x="162.1" y="83.1">~LT</text>
<text x="167.8" y="80.9">OD</text>
<text x="167.8" y="82">OE</text>
<text x="167.8" y="83.1">OF</text>
<text x="167.8" y="79.8">OC</text>
<text x="167.8" y="78.7">OB</text>
<text x="170.7" y="80.5">10</text>
<text x="170.7" y="81.6">9</text>
<text x="170.7" y="82.7">15</text>
<text x="170.7" y="79.3">11</text>
<text x="170.7" y="78.2">12</text>
<text x="170.7" y="83.8">14</text>
<text x="186.9" y="78.2">1</text>
<text x="186.9" y="79.3">2</text>
<text x="186.9" y="80.5">6</text>
<text x="186.9" y="82.7">3</text>
<text x="186.9" y="83.8">5</text>
<text x="189.8" y="78.7">B</text>
<text x="189.8" y="79.8">C</text>
<text x="189.8" y="80.9">D</text>
<text x="189.8" y="83.1">~LT</text>
<text x="195.4" y="80.9">OD</text>
<text x="195.4" y="82">OE</text>
<text x="195.4" y="83.1">OF</text>
<text x="195.4" y="79.8">OC</text>
<text x="195.4" y="78.7">OB</text>
<text x="198.4" y="80.5">10</text>
<text x="198.4" y="81.6">9</text>
<text x="198.4" y="82.7">15</text>
<text x="198.4" y="79.3">11</text>
<text x="198.4" y="78.2">12</text>
<text x="198.4" y="83.8">14</text>
<text x="213.4" y="78.2">1</text>
<text x="213.4" y="79.3">2</text>
<text x="213.4" y="80.5">6</text>
<text x="213.4" y="82.7">3</text>
<text x="213.4" y="83.8">5</text>
<text x="216.3" y="78.7">B</text>
<text x="216.3" y="79.8">C</text>
<text x="216.3" y="80.9">D</text>
<text x="216.3" y="83.1">~LT</text>
<text x="222" y="80.9">OD</text>
<text x="222" y="82">OE</text>
<text x="222" y="83.1">OF</text>
<text x="222" y="79.8">OC</text>
<text x="222" y="78.7">OB</text>
<text x="225" y="80.5">10</text>
<text x="225" y="81.6">9</text>
<text x="225" y="82.7">15</text>
<text x="225" y="79.3">11</text>
<text x="225" y="78.2">12</text>
<text x="225" y="83.8">14</text>
<text x="8.3" y="87.2">G</text>
<text x="78.4" y="84.9">4</text>
<text x="78.4" y="85.9">8</text>
<text x="81.4" y="84.2">~RBI</text>
<text x="81.4" y="85.3">~BI/RBO</text>
<text x="81.4" y="86.4">GND</text>
<text x="87" y="84.2">OG</text>
<text x="105" y="84.9">4</text>
<text x="105" y="85.9">8</text>
<text x="107.9" y="84.2">~RBI</text>
<text x="107.9" y="85.3">~BI/RBO</text>
<text x="107.9" y="86.4">GND</text>
<text x="113.6" y="84.2">OG</text>
<text x="132.6" y="84.9">4</text>
<text x="132.6" y="85.9">8</text>
<text x="135.6" y="84.2">~RBI</text>
<text x="135.6" y="85.3">~BI/RBO</text>
<text x="135.6" y="86.4">GND</text>
<text x="141.2" y="84.2">OG</text>
<text x="159.2" y="84.9">4</text>
<text x="159.2" y="85.9">8</text>
<text x="162.1" y="84.2">~RBI</text>
<text x="162.1" y="85.3">~BI/RBO</text>
<text x="162.1" y="86.4">GND</text>
<text x="167.8" y="84.2">OG</text>
<text x="186.9" y="84.9">4</text>
<text x="186.9" y="85.9">8</text>
<text x="189.8" y="84.2">~RBI</text>
<text x="189.8" y="85.3">~BI/RBO</text>
<text x="189.8" y="86.4">GND</text>
<text x="195.4" y="84.2">OG</text>
<text x="213.4" y="84.9">4</text>
<text x="213.4" y="85.9">8</text>
<text x="216.3" y="84.2">~RBI</text>
<text x="216.3" y="85.3">~BI/RBO</text>
<text x="216.3" y="86.4">GND</text>
<text x="222" y="84.2">OG</text>
<text x="269.9" y="87.2">G</text>
<text x="58.5" y="95.9">14</text>
<text x="70.1" y="95.8">5</text>
<text x="86.1" y="95.9">14</text>
<text x="97.7" y="95.8">5</text>
<text x="112.7" y="95.9">14</text>
<text x="124.3" y="95.8">5</text>
<text x="140.4" y="95.9">14</text>
<text x="151.9" y="95.8">5</text>
<text x="166.9" y="95.9">14</text>
<text x="178.5" y="95.8">5</text>
<text x="194.6" y="95.9">14</text>
<text x="206.1" y="95.8">5</text>
<text x="217.8" y="95.9">14</text>
<text x="229.4" y="95.8">5</text>
<text x="8.3" y="99">H</text>
<text x="58.5" y="97">1</text>
<text x="58.5" y="99.3">2</text>
<text x="58.5" y="100.4">3</text>
<text x="61.5" y="99.7">R01</text>
<text x="61.5" y="100.8">R02</text>
<text x="61.8" y="97.5">INB</text>
<text x="61.8" y="96.4">INA</text>
<text x="66.8" y="96.4">VCC</text>
<text x="67.1" y="97.5">QA</text>
<text x="67.1" y="98.6">QB</text>
<text x="67.1" y="100.8">QD</text>
<text x="67.1" y="99.7">QC</text>
<text x="70.1" y="97">12</text>
<text x="70.1" y="98.2">9</text>
<text x="70.1" y="100.5">11</text>
<text x="70.1" y="99.3">8</text>
<text x="86.1" y="97">1</text>
<text x="86.1" y="99.3">2</text>
<text x="86.1" y="100.4">3</text>
<text x="89.1" y="99.7">R01</text>
<text x="89.1" y="100.8">R02</text>
<text x="89.5" y="97.5">INB</text>
<text x="89.5" y="96.4">INA</text>
<text x="94.4" y="96.4">VCC</text>
<text x="94.7" y="97.5">QA</text>
<text x="94.7" y="98.6">QB</text>
<text x="94.7" y="100.8">QD</text>
<text x="94.7" y="99.7">QC</text>
<text x="97.7" y="97">12</text>
<text x="97.7" y="98.2">9</text>
<text x="97.7" y="100.5">11</text>
<text x="97.7" y="99.3">8</text>
<text x="112.7" y="97">1</text>
<text x="112.7" y="99.3">2</text>
<text x="112.7" y="100.4">3</text>
<text x="115.7" y="99.7">R01</text>
<text x="115.7" y="100.8">R02</text>
<text x="116" y="97.5">INB</text>
<text x="116" y="96.4">INA</text>
<text x="121" y="96.4">VCC</text>
<text x="121.3" y="97.5">QA</text>
<text x="121.3" y="98.6">QB</text>
<text x="121.3" y="100.8">QD</text>
<text x="121.3" y="99.7">QC</text>
<text x="124.3" y="97">12</text>
<text x="124.3" y="98.2">9</text>
<text x="124.3" y="100.5">11</text>
<text x="124.3" y="99.3">8</text>
<text x="140.4" y="97">1</text>
<text x="140.4" y="99.3">2</text>
<text x="140.4" y="100.4">3</text>
<text x="143.3" y="99.7">R01</text>
<text x="143.3" y="100.8">R02</text>
<text x="143.7" y="97.5">INB</text>
<text x="143.7" y="96.4">INA</text>
<text x="148.6" y="96.4">VCC</text>
<text x="149" y="97.5">QA</text>
<text x="149" y="98.6">QB</text>
<text x="149" y="100.8">QD</text>
<text x="149" y="99.7">QC</text>
<text x="151.9" y="97">12</text>
<text x="151.9" y="98.2">9</text>
<text x="151.9" y="100.5">11</text>
<text x="151.9" y="99.3">8</text>
<text x="166.9" y="97">1</text>
<text x="166.9" y="99.3">2</text>
<text x="166.9" y="100.4">3</text>
<text x="169.9" y="99.7">R01</text>
<text x="169.9" y="100.8">R02</text>
<text x="170.3" y="97.5">INB</text>
<text x="170.3" y="96.4">INA</text>
<text x="175.2" y="96.4">VCC</text>
<text x="175.5" y="97.5">QA</text>
<text x="175.5" y="98.6">QB</text>
<text x="175.5" y="100.8">QD</text>
<text x="175.5" y="99.7">QC</text>
<text x="178.5" y="97">12</text>
<text x="178.5" y="98.2">9</text>
<text x="178.5" y="100.5">11</text>
<text x="178.5" y="99.3">8</text>
<text x="194.6" y="97">1</text>
<text x="194.6" y="99.3">2</text>
<text x="194.6" y="100.4">3</text>
<text x="197.5" y="99.7">R01</text>
<text x="197.5" y="100.8">R02</text>
<text x="197.9" y="97.5">INB</text>
<text x="197.9" y="96.4">INA</text>
<text x="202.9" y="96.4">VCC</text>
<text x="203.2" y="97.5">QA</text>
<text x="203.2" y="98.6">QB</text>
<text x="203.2" y="100.8">QD</text>
<text x="203.2" y="99.7">QC</text>
<text x="206.1" y="97">12</text>
<text x="206.1" y="98.2">9</text>
<text x="206.1" y="100.5">11</text>
<text x="206.1" y="99.3">8</text>
<text x="217.8" y="97">1</text>
<text x="217.8" y="99.3">2</text>
<text x="217.8" y="100.4">3</text>
<text x="220.8" y="99.7">R01</text>
<text x="220.8" y="100.8">R02</text>
<text x="221.1" y="97.5">INB</text>
<text x="221.1" y="96.4">INA</text>
<text x="226.1" y="96.4">VCC</text>
<text x="226.4" y="97.5">QA</text>
<text x="226.4" y="98.6">QB</text>
<text x="226.4" y="100.8">QD</text>
<text x="226.4" y="99.7">QC</text>
<text x="229.4" y="97">12</text>
<text x="229.4" y="98.2">9</text>
<text x="229.4" y="100.5">11</text>
<text x="229.4" y="99.3">8</text>
<text x="270" y="99">H</text>
<text x="58.5" y="102.6">6</text>
<text x="58.5" y="103.7">7</text>
<text x="58.5" y="104.6">10</text>
<text x="61.5" y="103">R91</text>
<text x="61.5" y="104.1">R92</text>
<text x="61.5" y="105.2">GND</text>
<text x="86.1" y="102.6">6</text>
<text x="86.1" y="103.7">7</text>
<text x="86.1" y="104.6">10</text>
<text x="89.1" y="103">R91</text>
<text x="89.1" y="104.1">R92</text>
<text x="89.1" y="105.2">GND</text>
<text x="112.7" y="102.6">6</text>
<text x="112.7" y="103.7">7</text>
<text x="112.7" y="104.6">10</text>
<text x="115.7" y="103">R91</text>
<text x="115.7" y="104.1">R92</text>
<text x="115.7" y="105.2">GND</text>
<text x="140.4" y="102.6">6</text>
<text x="140.4" y="103.7">7</text>
<text x="140.4" y="104.6">10</text>
<text x="143.3" y="103">R91</text>
<text x="143.3" y="104.1">R92</text>
<text x="143.3" y="105.2">GND</text>
<text x="166.9" y="102.6">6</text>
<text x="166.9" y="103.7">7</text>
<text x="166.9" y="104.6">10</text>
<text x="169.9" y="103">R91</text>
<text x="169.9" y="104.1">R92</text>
<text x="169.9" y="105.2">GND</text>
<text x="194.6" y="102.6">6</text>
<text x="194.6" y="103.7">7</text>
<text x="194.6" y="104.6">10</text>
<text x="197.5" y="103">R91</text>
<text x="197.5" y="104.1">R92</text>
<text x="197.5" y="105.2">GND</text>
<text x="217.8" y="102.6">6</text>
<text x="217.8" y="103.7">7</text>
<text x="217.8" y="104.6">10</text>
<text x="220.8" y="103">R91</text>
<text x="220.8" y="104.1">R92</text>
<text x="220.8" y="105.2">GND</text>
<text x="8.6" y="110.8">I</text>
<text x="189.8" y="112.9">1A VCC</text>
<text x="270.3" y="110.8">I</text>
<text x="189.8" y="114">1B</text>
<text x="189.8" y="115.1">1Y</text>
<text x="189.8" y="116.2">2A</text>
<text x="189.8" y="117.4">2B</text>
<text x="189.8" y="118.5">2Y</text>
<text x="189.8" y="119.6">GND 3Y</text>
<text x="192.5" y="118.5">3A</text>
<text x="192.5" y="117.4">3B</text>
<text x="192.5" y="116.2">4Y</text>
<text x="192.5" y="115.1">4A</text>
<text x="192.5" y="114">4B</text>
<text x="219.8" y="116.2">O3</text>
<text x="219.8" y="117.4">O4</text>
<text x="219.8" y="118.5">O5</text>
<text x="219.8" y="119.6">O6</text>
<text x="222.7" y="115.9">7</text>
<text x="222.7" y="117">5</text>
<text x="222.7" y="118.1">4</text>
<text x="222.7" y="119.2">6</text>
<text x="8.5" y="122.6">J</text>
<text x="85.8" y="120.7">1A VCC</text>
<text x="85.8" y="121.8">1B</text>
<text x="85.8" y="122.9">1Y</text>
<text x="85.8" y="124">2A</text>
<text x="85.8" y="125.1">2B</text>
<text x="88.5" y="125.1">3B</text>
<text x="88.5" y="124">4Y</text>
<text x="88.5" y="122.9">4A</text>
<text x="88.5" y="121.8">4B</text>
<text x="219.1" y="125.1">O12</text>
<text x="219.1" y="124">O11</text>
<text x="219.8" y="120.7">O7</text>
<text x="219.8" y="121.8">O8</text>
<text x="219.8" y="122.9">O9</text>
<text x="222.7" y="124.7">2</text>
<text x="222.7" y="125.8">3</text>
<text x="222.7" y="120.3">14</text>
<text x="222.7" y="121.4">13</text>
<text x="222.7" y="122.5">15</text>
<text x="222.7" y="123.6">1</text>
<text x="270.2" y="122.6">J</text>
<text x="85.8" y="126.2">2Y</text>
<text x="85.8" y="127.3">GND 3Y</text>
<text x="88.5" y="126.2">3A</text>
<text x="211.2" y="126.9">12</text>
<text x="211.2" y="129.1">11</text>
<text x="214.1" y="127.3">MR</text>
<text x="214.1" y="129.5">RS</text>
<text x="219.1" y="126.2">O13</text>
<text x="219.1" y="129.5">RTC</text>
<text x="219.1" y="128.4">CTC</text>
<text x="222.7" y="129.1">10</text>
<text x="222.7" y="128">9</text>
<text x="8.3" y="134.4">K</text>
<text x="270" y="134.4">K</text>
<text x="8.3" y="146.2">L</text>
<text x="270" y="146.2">L</text>
<text x="8.3" y="158">M</text>
<text x="269.9" y="158">M</text>
<text x="8.3" y="169.8">N</text>
<text x="270" y="169.8">N</text>
<text x="8.3" y="181.6">O</text>
<text x="269.9" y="181.6">O</text>
<text x="15.5" y="190">0</text>
<text x="27.3" y="190">1</text>
<text x="39.1" y="190">2</text>
<text x="50.8" y="190">3</text>
<text x="62.7" y="190">4</text>
<text x="74.5" y="190">5</text>
<text x="86.3" y="190">6</text>
<text x="98" y="190">7</text>
<text x="109.9" y="190">8</text>
<text x="121.7" y="190">9</text>
<text x="133.3" y="190">10</text>
<text x="145" y="190">11</text>
<text x="156.8" y="190">12</text>
<text x="168.7" y="190">13</text>
<text x="180.5" y="190">14</text>
<text x="192.2" y="190">15</text>
<text x="204" y="190">16</text>
<text x="215.9" y="190">17</text>
<text x="227.7" y="190">18</text>
<text x="239.4" y="190">19</text>
<text x="251.2" y="190">20</text>
<text x="263.1" y="190">21</text>
</g>
<g font-size=".8" fill="#fff">
<text x="86.6" y="46.1">CA</text>
<text x="98.8" y="46.1">CA</text>
<text x="140.9" y="46.1">CA</text>
<text x="153" y="46.1">CA</text>
<text x="195" y="46.1">CA</text>
<text x="207.3" y="46.1">CA</text>
<text x="86.9" y="54.5">A B C D E F G</text>
<text x="99.1" y="54.5">A B</text>
<text x="101.4" y="54.5">C D E F G</text>
<text x="141.1" y="54.5">A B</text>
<text x="143.5" y="54.5">C D E F G</text>
<text x="153.3" y="54.5">A B</text>
<text x="155.6" y="54.5">C D E F G</text>
<text x="195.3" y="54.5">A B</text>
<text x="197.6" y="54.5">C D E F G</text>
<text x="207.5" y="54.5">A B</text>
<text x="209.8" y="54.5">C D E F G</text>
</g>
</svg>
